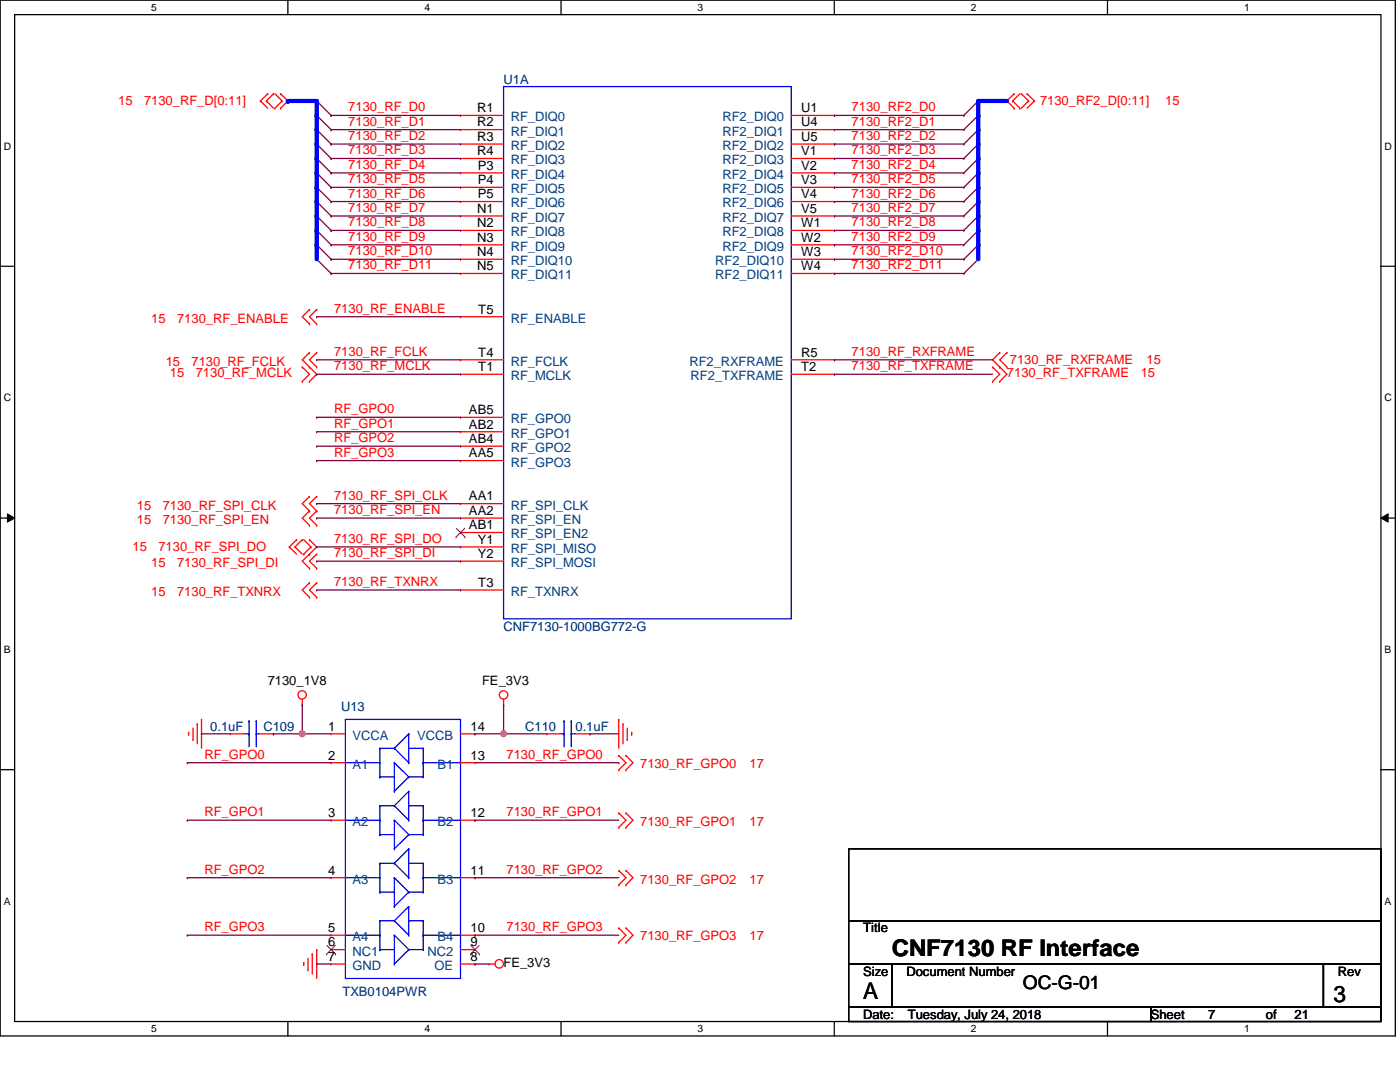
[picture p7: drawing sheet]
<svg xmlns="http://www.w3.org/2000/svg" width="279mm" height="216mm" viewBox="0 0 279 216" stroke-linecap="round" stroke-linejoin="round" font-family="sans-serif">
<path d="M0 0h278.5v206.7h-278.5zM2.9 2.9h272.7v200.9h-272.7z" fill="none" stroke="#000" stroke-width=".25"/>
<g fill="#fff">
<path d="M30.2 .3h1.1v2.3h-1.1z"/>
<path d="M30.2 204.1h1.1v2.3h-1.1z"/>
</g>
<path d="M57.4 0v2.9M57.4 203.8v2.9" fill="none" stroke="#000" stroke-width=".25"/>
<g fill="#fff">
<path d="M84.7 .3h1.1v2.3h-1.1z"/>
<path d="M84.7 204.1h1.1v2.3h-1.1z"/>
</g>
<path d="M112 0v2.9M112 203.8v2.9" fill="none" stroke="#000" stroke-width=".25"/>
<g fill="#fff">
<path d="M139.2 .3h1.1v2.3h-1.1z"/>
<path d="M139.2 204.1h1.1v2.3h-1.1z"/>
</g>
<path d="M166.5 0v2.9M166.5 203.8v2.9" fill="none" stroke="#000" stroke-width=".25"/>
<g fill="#fff">
<path d="M193.8 .3h1.1v2.3h-1.1z"/>
<path d="M193.8 204.1h1.1v2.3h-1.1z"/>
</g>
<path d="M221 0v2.9M221 203.8v2.9" fill="none" stroke="#000" stroke-width=".25"/>
<g fill="#fff">
<path d="M248.3 .3h1.1v2.3h-1.1z"/>
<path d="M248.3 204.1h1.1v2.3h-1.1z"/>
<path d="M.8 28h1.4v2.3h-1.4z"/>
<path d="M276.3 28h1.4v2.3h-1.4z"/>
<path d="M.8 78.2h1.4v2.3h-1.4z"/>
<path d="M276.3 78.2h1.4v2.3h-1.4z"/>
</g>
<path d="M0 53.1h2.9M275.6 53.1h2.9" fill="none" stroke="#000" stroke-width=".25"/>
<g fill="#fff">
<path d="M.8 128.5h1.3v2.2h-1.3z"/>
<path d="M276.3 128.5h1.3v2.2h-1.3z"/>
</g>
<path d="M0 103.4h2.9M275.6 103.4h2.9" fill="none" stroke="#000" stroke-width=".25"/>
<path d="M1.5 102.5l1.4 .9-1.4 .8zM275.6 103.4l1.4-.9v1.7z" fill="#000"/>
<path d="M1.5 102.5l1.4 .9-1.4 .8zM275.6 103.4l1.4-.9v1.7z" fill="none" stroke="#000" stroke-width=".2"/>
<g fill="#fff">
<path d="M.8 178.7h1.3v2.2h-1.3z"/>
<path d="M276.3 178.7h1.3v2.2h-1.3z"/>
</g>
<path d="M0 153.6h2.9M275.6 153.6h2.9M169.4 169.4h106.2v14.3h-106.2zM169.4 183.7h106.2v8.7h-106.2zM169.4 192.4h8.6v8.6h-8.6zM178 192.4h86.1v8.6h-86.1zM264.1 192.4h11.5v8.6h-11.5zM169.4 201h60.3v2.8h-60.3zM229.7 201h45.9v2.8h-45.9z" fill="none" stroke="#000" stroke-width=".25"/>
<g fill="none" stroke="#f00" stroke-width=".25">
<path d="M53.4 18.7h.1M53.4 18.7l-1.4 1.5M54.6 18.7h.1M54.6 18.7l-1.4 1.5M54.9 18.7l1.4 1.5M56 18.7h.1M56 18.7l1.4 1.5-1.4 1.4M202.4 18.7h.1M202.4 18.7l-1.4 1.5 1.4 1.4M203.5 18.7l-1.4 1.5M203.8 18.7h.1M203.8 18.7l1.5 1.5"/>
<path d="M205 18.7h.1M205 18.7l1.4 1.5M52 20.2h.1M52 20.2l1.4 1.4M53.2 20.2h.1M53.2 20.2l1.4 1.4M54.9 21.6h.1M56 21.6h.1M56.3 20.2h.1M56.3 20.2l-1.4 1.4M91.9 23h.1M91.9 25.9h.1"/>
<path d="M91.9 28.7h.1M91.9 31.6h.1M91.9 34.5h.1M91.9 37.4h.1M91.9 23h8.6M91.9 25.9h8.6M91.9 28.7h8.6M91.9 31.6h8.6M91.9 34.5h8.6M91.9 37.4h8.6M157.9 23h8.6M157.9 25.9h8.6"/>
<path d="M157.9 28.7h8.6M157.9 31.6h8.6M157.9 34.5h8.6M157.9 37.4h8.6M166.5 23h.1M166.5 25.9h.1M166.5 28.7h.1M166.5 31.6h.1M166.5 34.5h.1M166.5 37.4h.1M202.1 20.2h.1M202.1 20.2l1.4 1.4"/>
<path d="M202.4 21.6h.1M203.5 21.6h.1M205.3 20.2h.1M205.3 20.2l-1.5 1.4M206.4 20.2h.1M206.4 20.2l-1.4 1.4M91.9 40.2h.1M91.9 43.1h.1M91.9 46h.1M91.9 48.9h.1M91.9 51.7h.1M91.9 54.6h.1"/>
<path d="M91.9 40.2h8.6M91.9 43.1h8.6M91.9 46h8.6M91.9 48.9h8.6M91.9 51.7h8.6M91.9 54.6h8.6M157.9 40.2h8.6M157.9 43.1h8.6M157.9 46h8.6M157.9 48.9h8.6M157.9 51.7h8.6M157.9 54.6h8.6"/>
<path d="M166.5 40.2h.1M166.5 43.1h.1M166.5 46h.1M166.5 48.9h.1M166.5 51.7h.1M166.5 54.6h.1M60.3 73.2h.1M60.3 76.1h.1M60.3 73.2l1.5 1.5-1.5 1.4M61.8 61.8h.1M61.8 64.6h.1M61.8 70.4h.1"/>
<path d="M61.8 73.2h.1M61.8 76.1h.1M61.8 61.8l-1.5 1.4 1.5 1.4M61.8 70.4l-1.5 1.4 2.9 2.9-1.4 1.4M63.2 61.8h.1M63.2 64.6h.1M63.2 70.4h.1M63.2 73.2h.1M63.2 61.8l-1.4 1.4 1.4 1.4M63.2 70.4l-1.4 1.4 1.4 1.4M91.9 63.2h.1M91.9 71.8h.1"/>
<path d="M91.9 74.7h.1M91.9 63.2h8.6M91.9 71.8h8.6M91.9 74.7h8.6M157.9 71.8h8.6M157.9 74.7h8.6M166.5 71.8h.1M166.5 74.7h.1M198.1 76.1h.1M198.1 73.2h.1M198.1 73.2l1.4 1.5-1.4 1.4M199.5 70.4h.1"/>
<path d="M199.5 73.2h.1M199.5 76.1h.1M199.5 70.4l-1.4 1.4 2.9 2.9-1.5 1.4M201 73.2h.1M201 70.4h.1M201 70.4l-1.5 1.4 1.5 1.4M61.8 99.1h.1M61.8 99.1l-1.5 1.4 1.5 1.4M63.2 99.1h.1M63.2 99.1l-1.4 1.4 1.4 1.4M91.9 83.3h.1M91.9 86.1h.1"/>
<path d="M91.9 89h.1M91.9 91.9h.1M91.9 83.3h8.6M91.9 86.1h8.6M91.9 89h8.6M91.9 91.9h8.6M57.7 109.1h.1M57.7 109.1l1.5 1.5M58.9 109.1h.1M58.9 109.1l1.4 1.5M59.2 107.7h.1M59.2 107.7l-1.5 1.4"/>
<path d="M60.3 107.7h.1M60.3 107.7l-1.4 1.4M60.6 110.6h.1M60.6 107.7l1.5 1.4M61.8 101.9h.1M61.8 104.8h.1M61.8 110.6h.1M61.8 113.4h.1M61.8 116.3h.1M61.8 119.2h.1M61.8 107.7h.1M61.8 101.9l-1.5 1.5 1.5 1.4"/>
<path d="M61.8 110.6l-1.5 1.4 1.5 1.4M61.8 116.3l-1.5 1.4 1.5 1.5M61.8 107.7l1.4 1.4-1.4 1.5M62.1 109.1h.1M62.1 109.1l-1.5 1.5M63.2 101.9h.1M63.2 104.8h.1M63.2 110.6h.1M63.2 113.4h.1M63.2 116.3h.1M63.2 119.2h.1M63.2 101.9l-1.4 1.5 1.4 1.4"/>
<path d="M63.2 110.6l-1.4 1.4 1.4 1.4M63.2 116.3l-1.4 1.4 1.4 1.5M91.9 100.5h.1M91.9 103.4h.1M91.9 106.3h.1M91.9 109.1h.1M91.9 112h.1M91.9 117.7h.1M91.9 100.5h8.6M91.9 103.4h8.6M91.9 106.3h8.6M91.9 109.1h8.6"/>
<path d="M91.9 112h8.6M91.9 117.7h8.6M60.3 139.5v1.2M100.5 139.5v1.2M37.6 146.1h.1M37.6 146.1v.6M38.5 147.6h.1M38.5 145.3v2.3M39.4 144.4h.1M39.4 144.4v4M40.2 143.6h.1M40.2 143.6v5.7"/>
<path d="M46 146.4h.1M46 146.4h2.9M51.7 146.4h2.9M54.6 146.4h.1M60.3 140.7h.1M66.1 146.4h.1M66.1 152.2h.1M66.1 146.4h2.8M66.1 152.2h2.8M91.9 146.4h2.9M91.9 152.2h2.9M94.8 146.4h.1"/>
<path d="M94.8 152.2h.1M100.5 140.7h.1M109.1 146.4h.1M109.1 146.4h2.9M114.9 146.4h2.8M117.7 146.4h.1M123.5 143.6h.1M123.5 150.7h.1M123.5 153.6h.1M123.5 143.6v5.7M123.5 150.7l1.4 1.5-1.4 1.4M124.3 144.4h.1"/>
<path d="M124.3 144.4v4M124.9 150.7h.1M124.9 153.6h.1M124.9 150.7l1.4 1.5-1.4 1.4M125.2 147.6h.1M125.2 145.3v2.3M126.1 146.1h.1M126.1 146.1v.6M66.1 163.7h.1M66.1 175.1h.1M66.1 163.7h2.8M66.1 175.1h2.8"/>
<path d="M91.9 163.7h2.9M91.9 175.1h2.9M94.8 163.7h.1M94.8 175.1h.1M123.5 162.2h.1M123.5 165.1h.1M123.5 173.7h.1M123.5 176.6h.1M123.5 162.2l1.4 1.5-1.4 1.4M123.5 173.7l1.4 1.4-1.4 1.5M124.9 162.2h.1M124.9 165.1h.1"/>
<path d="M124.9 173.7h.1M124.9 176.6h.1M124.9 162.2l1.4 1.5-1.4 1.4M124.9 173.7l1.4 1.4-1.4 1.5M60.6 192.1h.1M60.6 192.1v.6M61.5 193.5h.1M61.5 191.2v2.3M62.3 190.3h.1M62.3 190.3v4.1M63.2 189.5h.1M63.2 189.5v5.7"/>
<path d="M66.1 186.6h.1M66.1 189.5h.1M66.1 192.4h.1M66.1 192.4h2.8M66.1 186.6h2.8M66.1 189.5h2.8M91.9 192.4h2.9M91.9 186.6h2.9M91.9 189.5h2.9M94.8 186.6h.1M94.8 189.5h.1M94.8 192.4h.1"/>
<path d="M97.6 192.4h.1M97.6 192.4h1.2M123.5 185.2h.1M123.5 188h.1M123.5 185.2l1.4 1.4-1.4 1.4M124.9 185.2h.1M124.9 188h.1M124.9 185.2l1.4 1.4-1.4 1.4"/>
<circle cx="60.3" cy="138.7" r=".83"/>
<circle cx="100.5" cy="138.7" r=".84"/>
<circle cx="99.6" cy="192.3" r=".84"/>
</g>
<g fill="none" stroke="#800040" stroke-width=".25">
<path d="M63.2 37.4l2.9 2.8M63.2 34.5l2.9 2.9M63.2 31.6l2.9 2.9M63.2 28.7l2.9 2.9M63.2 25.9l2.9 2.8M63.2 20.2l2.9 2.8M63.2 23l2.9 2.9M66.1 37.4h.1M66.1 34.5h.1M66.1 31.6h.1M66.1 28.7h.1M66.1 23h.1"/>
<path d="M66.1 25.9h.1M166.5 37.4h.1M166.5 34.5h.1M166.5 31.6h.1M166.5 28.7h.1M166.5 25.9h.1M166.5 23h.1M166.5 37.4h25.9M166.5 34.5h25.9M166.5 31.6h25.9M166.5 28.7h25.9M166.5 25.9h25.9"/>
<path d="M166.5 23h25.9M192.4 37.4h.1M192.4 34.5h.1M192.4 31.6h.1M192.4 28.7h.1M192.4 23h.1M192.4 25.9h.1M195.2 37.4l-2.8 2.8M195.2 34.5l-2.8 2.9M195.2 31.6l-2.8 2.9M195.2 28.7l-2.8 2.9M195.2 25.9l-2.8 2.8"/>
<path d="M195.2 20.2l-2.8 2.8M195.2 23l-2.8 2.9M63.2 51.7l2.9 2.9M63.2 48.9l2.9 2.8M63.2 46l2.9 2.9M63.2 43.1l2.9 2.9M63.2 40.2l2.9 2.9M66.1 54.6h.1M66.1 51.7h.1M66.1 48.9h.1M66.1 46h.1M66.1 43.1h.1"/>
<path d="M66.1 40.2h.1M166.5 43.1h.1M166.5 40.2h.1M166.5 43.1h25.9M166.5 40.2h25.9M192.4 54.6h.1M192.4 51.7h.1M192.4 48.9h.1M192.4 46h.1M192.4 43.1h.1M192.4 40.2h.1M195.2 51.7l-2.8 2.9"/>
<path d="M195.2 48.9l-2.8 2.8M195.2 46l-2.8 2.9M195.2 43.1l-2.8 2.9M195.2 40.2l-2.8 2.9"/>
</g>
<g fill="none" stroke="#00f" stroke-width=".25">
<path d="M100.5 17.3h57.4v106.2h-57.4zM48.9 146.4h.8M49.7 143.8h.1M49.7 146.4h.1M49.7 143.8v5.2M51.1 146.4h.1M51.1 143.8h.1M51.1 146.4h.6M51.1 143.8v5.2M68.9 143.6h23v51.6h-23zM68.9 152.2h6.9M75.8 155h.1"/>
<path d="M75.8 149.3h.1M75.8 152.2h.1M75.8 155h2.9M75.8 149.3v5.7M75.8 149.3h2.9M78.7 149.3h.1M78.7 157.9h.1M78.7 152.2h.1M78.7 149.3l2.9 2.9M78.7 152.2v5.7M78.7 152.2l2.9 2.8M81.6 146.4h.1"/>
<path d="M81.6 152.2h.1M81.6 155h.1M81.6 157.9h.1M81.6 155h2.9M81.6 149.3h2.9M81.6 146.4l-2.9 2.9M81.6 146.4v5.8M81.6 157.9v5.8M81.6 155l-2.9 2.9M81.6 157.9l-2.9 2.9M84.5 149.3h.1M84.5 152.2h.1"/>
<path d="M84.5 155h.1M84.5 149.3v5.7M84.5 152.2h7.4M91.9 152.2h.1M112 146.4h.6M112.6 146.4h.1M112.6 143.8h.1M112.6 143.8v5.2M114 143.8h.1M114 146.4h.1M114 146.4h.9M114 143.8v5.2"/>
<path d="M68.9 175.1h6.9M68.9 163.7h6.9M75.8 166.5h.1M75.8 160.8h.1M75.8 178h.1M75.8 172.3h.1M75.8 175.1h.1M75.8 163.7h.1M75.8 160.8v5.7M75.8 172.3v5.7M75.8 160.8h2.9M75.8 166.5h2.9"/>
<path d="M75.8 172.3h2.9M75.8 178h2.9M78.7 160.8h.1M78.7 163.7h.1M78.7 169.4h.1M78.7 172.3h.1M78.7 175.1h.1M78.7 163.7v5.7M78.7 175.1v5.8M78.7 160.8l2.9 2.9M78.7 163.7l2.9 2.8M78.7 172.3l2.9 2.8"/>
<path d="M78.7 175.1l2.9 2.9M81.6 166.5h.1M81.6 163.7h.1M81.6 178h.1M81.6 169.4h.1M81.6 175.1h.1M81.6 169.4v5.7M81.6 166.5l-2.9 2.9M81.6 160.8h2.9M81.6 166.5h2.9M81.6 178l-2.9 2.9M81.6 172.3h2.9"/>
<path d="M81.6 169.4l-2.9 2.9M81.6 178h2.9M84.5 166.5h.1M84.5 163.7h.1M84.5 160.8h.1M84.5 178h.1M84.5 175.1h.1M84.5 172.3h.1M84.5 160.8v5.7M84.5 172.3v5.7M84.5 175.1h7.4M84.5 163.7h7.4"/>
<path d="M91.9 163.7h.1M91.9 175.1h.1M68.9 186.6h6.9M75.8 189.5h.1M75.8 183.7h.1M75.8 186.6h.1M75.8 183.7v5.8M75.8 183.7h2.9M75.8 189.5h2.9M78.7 180.9h.1M78.7 183.7h.1M78.7 186.6h.1"/>
<path d="M78.7 192.4h.1M78.7 186.6v5.8M78.7 183.7l2.9 2.9M78.7 186.6l2.9 2.9M81.6 189.5h.1M81.6 180.9h.1M81.6 186.6h.1M81.6 180.9v5.7M81.6 189.5l-2.9 2.9M81.6 183.7h2.9M81.6 180.9l-2.9 2.8M81.6 189.5h2.9"/>
<path d="M84.5 189.5h.1M84.5 186.6h.1M84.5 183.7h.1M84.5 183.7v5.8M84.5 186.6h7.4M91.9 186.6h.1"/>
</g>
<path d="M91 107.1h.1M91.1 105.4l1.7 1.7M92.8 105.4l-1.8 1.7M92.8 107.1h.1M65.2 190.4h.1M65.2 188.6l1.8 1.8M66.9 188.6l-1.7 1.8M67 190.4h.1M93.9 190.4h.1M93.9 188.6l1.8 1.8M95.6 188.6l-1.7 1.8M95.7 190.4h.1" fill="none" stroke="#804000" stroke-width=".2"/>
<path d="M195.2 20.2h5.8" fill="none" stroke="#00f" stroke-width=".85"/>
<circle cx="195.2" cy="20.2" r=".42" fill="#00f"/>
<path d="M66.1 34.5h.1M66.1 31.6h.1M66.1 28.7h.1M66.1 25.9h.1M66.1 23h.1M66.1 34.5h25.8M66.1 31.6h25.8M66.1 28.7h25.8M66.1 25.9h25.8M66.1 23h25.8" fill="none" stroke="#800040" stroke-width=".25"/>
<path d="M57.4 20.2h5.8" fill="none" stroke="#00f" stroke-width=".85"/>
<circle cx="57.4" cy="20.2" r=".42" fill="#00f"/>
<g fill="none" stroke="#800040" stroke-width=".25">
<path d="M63.2 63.2h.1M63.2 71.8h.1M63.2 74.7h.1M63.2 63.2h28.7M63.2 71.8h28.7M63.2 74.7h28.7M166.5 71.8h.1M166.5 74.7h.1M166.5 71.8h31.6M166.5 74.7h31.6M63.2 100.5h.1M63.2 103.4h.1"/>
<path d="M63.2 109.1h.1M63.2 112h.1M63.2 117.7h.1M63.2 100.5h28.7M63.2 103.4h28.7M63.2 109.1h28.7M63.2 112h28.7M63.2 117.7h28.7"/>
</g>
<path d="M195.2 37.4v2.8" fill="none" stroke="#00f" stroke-width=".85"/>
<circle cx="195.2" cy="37.4" r=".42" fill="#00f"/>
<path d="M195.2 28.7v2.9" fill="none" stroke="#00f" stroke-width=".85"/>
<circle cx="195.2" cy="28.7" r=".42" fill="#00f"/>
<path d="M195.2 48.9v2.8" fill="none" stroke="#00f" stroke-width=".85"/>
<circle cx="195.2" cy="48.9" r=".42" fill="#00f"/>
<path d="M166.5 54.6h.1M166.5 51.7h.1M166.5 48.9h.1M166.5 46h.1M166.5 54.6h25.9M166.5 51.7h25.9M166.5 48.9h25.9M166.5 46h25.9" fill="none" stroke="#800040" stroke-width=".25"/>
<path d="M63.2 37.4v2.8" fill="none" stroke="#00f" stroke-width=".85"/>
<circle cx="63.2" cy="37.4" r=".42" fill="#00f"/>
<path d="M63.2 28.7v2.9" fill="none" stroke="#00f" stroke-width=".85"/>
<circle cx="63.2" cy="28.7" r=".42" fill="#00f"/>
<path d="M63.2 48.9v2.8" fill="none" stroke="#00f" stroke-width=".85"/>
<circle cx="63.2" cy="48.9" r=".42" fill="#00f"/>
<g fill="none" stroke="#800040" stroke-width=".25">
<path d="M66.1 37.4h.1M66.1 37.4h25.8M66.1 48.9h.1M66.1 46h.1M66.1 43.1h.1M66.1 40.2h.1M66.1 54.6h.1M66.1 51.7h.1M66.1 48.9h25.8M66.1 46h25.8M66.1 43.1h25.8M66.1 40.2h25.8"/>
<path d="M66.1 54.6h25.8M66.1 51.7h25.8M40.2 146.4h.1M40.2 146.4h5.8M100.5 146.4h.1M100.5 146.4h8.6M117.7 146.4h.1M117.7 146.4h5.8"/>
</g>
<circle cx="100.5" cy="146.4" r=".56" fill="#f0f"/>
<circle cx="100.5" cy="146.4" r=".56" fill="none" stroke="#f0f" stroke-width=".25"/>
<path d="M54.6 146.4h.1M54.6 146.4h11.5M60.3 140.7h.1M60.3 146.4h.1M60.3 140.7v5.7M94.8 146.4h.1M100.5 140.7h.1M100.5 140.7v5.7h-5.7" fill="none" stroke="#800040" stroke-width=".25"/>
<circle cx="60.3" cy="146.4" r=".57" fill="#f0f"/>
<circle cx="60.3" cy="146.4" r=".57" fill="none" stroke="#f0f" stroke-width=".25"/>
<path d="M63.2 192.4h.1M63.2 192.4h2.9M94.8 192.4h.1M94.8 192.4h2.8" fill="none" stroke="#800040" stroke-width=".25"/>
<path d="M63.2 46v2.9" fill="none" stroke="#00f" stroke-width=".85"/>
<circle cx="63.2" cy="46" r=".42" fill="#00f"/>
<path d="M63.2 43.1v2.9" fill="none" stroke="#00f" stroke-width=".85"/>
<circle cx="63.2" cy="43.1" r=".42" fill="#00f"/>
<path d="M63.2 40.2v2.9" fill="none" stroke="#00f" stroke-width=".85"/>
<circle cx="63.2" cy="40.2" r=".42" fill="#00f"/>
<path d="M63.2 25.9v2.8" fill="none" stroke="#00f" stroke-width=".85"/>
<circle cx="63.2" cy="25.9" r=".42" fill="#00f"/>
<path d="M63.2 23v2.9" fill="none" stroke="#00f" stroke-width=".85"/>
<circle cx="63.2" cy="23" r=".42" fill="#00f"/>
<path d="M63.2 20.2v2.8" fill="none" stroke="#00f" stroke-width=".85"/>
<circle cx="63.2" cy="20.2" r=".42" fill="#00f"/>
<path d="M63.2 31.6v2.9" fill="none" stroke="#00f" stroke-width=".85"/>
<circle cx="63.2" cy="31.6" r=".42" fill="#00f"/>
<path d="M63.2 34.5v2.9" fill="none" stroke="#00f" stroke-width=".85"/>
<circle cx="63.2" cy="34.5" r=".42" fill="#00f"/>
<path d="M195.2 23v2.9" fill="none" stroke="#00f" stroke-width=".85"/>
<circle cx="195.2" cy="23" r=".42" fill="#00f"/>
<path d="M195.2 20.2v2.8" fill="none" stroke="#00f" stroke-width=".85"/>
<circle cx="195.2" cy="20.2" r=".42" fill="#00f"/>
<path d="M195.2 25.9v2.8" fill="none" stroke="#00f" stroke-width=".85"/>
<circle cx="195.2" cy="25.9" r=".42" fill="#00f"/>
<path d="M195.2 34.5v2.9" fill="none" stroke="#00f" stroke-width=".85"/>
<circle cx="195.2" cy="34.5" r=".42" fill="#00f"/>
<path d="M195.2 31.6v2.9" fill="none" stroke="#00f" stroke-width=".85"/>
<circle cx="195.2" cy="31.6" r=".42" fill="#00f"/>
<path d="M195.2 43.1v2.9" fill="none" stroke="#00f" stroke-width=".85"/>
<circle cx="195.2" cy="43.1" r=".42" fill="#00f"/>
<path d="M195.2 40.2v2.9" fill="none" stroke="#00f" stroke-width=".85"/>
<circle cx="195.2" cy="40.2" r=".42" fill="#00f"/>
<path d="M195.2 46v2.9" fill="none" stroke="#00f" stroke-width=".85"/>
<circle cx="195.2" cy="46" r=".42" fill="#00f"/>
<g fill="none" stroke="#800040" stroke-width=".25">
<path d="M63.2 83.3h.1M63.2 86.1h.1M63.2 89h.1M63.2 91.9h.1M63.2 83.3h28.7M63.2 86.1h28.7M63.2 89h28.7M63.2 91.9h28.7M37.4 152.2h.1M37.4 152.2h28.7M94.8 152.2h28.7M123.5 152.2h.1"/>
<path d="M37.4 175.1h.1M37.4 163.7h.1M37.4 175.1h28.7M37.4 163.7h28.7M94.8 163.7h.1M94.8 175.1h.1M94.8 175.1h28.7M94.8 163.7h28.7M37.4 186.6h.1M37.4 186.6h28.7M94.8 186.6h.1M94.8 186.6h28.7"/>
</g>
<circle cx="100.5" cy="146.4" r=".56" fill="#f0f"/>
<circle cx="100.5" cy="146.4" r=".56" fill="none" stroke="#f0f" stroke-width=".25"/>
<circle cx="60.3" cy="146.4" r=".57" fill="#f0f"/>
<circle cx="60.3" cy="146.4" r=".57" fill="none" stroke="#f0f" stroke-width=".25"/>
<g font-size="4.6">
<text x="178" y="190.8">CNF7130 RF Interface</text>
<text x="172.3" y="199.3">A</text>
<text x="266.1" y="199.9">3</text>
</g>
<text font-size="3.7" x="204.1" y="197.4">OC-G-01</text>
<g font-size="2.6" fill="#000080">
<text x="100.5" y="16.7">U1A</text>
<text x="100.5" y="125.8">CNF7130-1000BG772-G</text>
<text x="68.1" y="141.9">U13</text>
<text x="42" y="145.9">0.1uF</text>
<text x="52.6" y="145.9">C109</text>
<text x="104.8" y="145.9">C110</text>
<text x="114.9" y="145.9">0.1uF</text>
<text x="68.4" y="198.7">TXB0104PWR</text>
</g>
<g font-size="2.6" fill="#f00">
<text x="23.6" y="21">15</text>
<text x="28.7" y="21">7130_RF_D[0:11]</text>
<text x="69.5" y="22.2">7130_RF_D0</text>
<text x="170" y="22.2">7130_RF2_D0</text>
<text x="207.6" y="21">7130_RF2_D[0:11]</text>
<text x="232.5" y="21">15</text>
<text x="69.5" y="27.9">7130_RF_D2</text>
<text x="69.5" y="25.1">7130_RF_D1</text>
<text x="170" y="27.9">7130_RF2_D2</text>
<text x="170" y="25.1">7130_RF2_D1</text>
<text x="69.5" y="33.7">7130_RF_D4</text>
<text x="69.5" y="30.8">7130_RF_D3</text>
<text x="170" y="33.7">7130_RF2_D4</text>
<text x="170" y="30.8">7130_RF2_D3</text>
<text x="69.5" y="39.4">7130_RF_D6</text>
<text x="69.5" y="36.6">7130_RF_D5</text>
<text x="170" y="39.4">7130_RF2_D6</text>
<text x="170" y="36.6">7130_RF2_D5</text>
<text x="69.5" y="45.2">7130_RF_D8</text>
<text x="69.5" y="42.3">7130_RF_D7</text>
<text x="170" y="42.3">7130_RF2_D7</text>
<text x="170" y="45.2">7130_RF2_D8</text>
<text x="69.5" y="48">7130_RF_D9</text>
<text x="69.5" y="53.8">7130_RF_D11</text>
<text x="69.5" y="50.9">7130_RF_D10</text>
<text x="170" y="53.8">7130_RF2_D11</text>
<text x="170" y="50.9">7130_RF2_D10</text>
<text x="170" y="48">7130_RF2_D9</text>
<text x="30.2" y="64.4">15</text>
<text x="35.3" y="64.4">7130_RF_ENABLE</text>
<text x="66.7" y="62.4">7130_RF_ENABLE</text>
<text x="66.7" y="71">7130_RF_FCLK</text>
<text x="170" y="71">7130_RF_RXFRAME</text>
<text x="33.1" y="73">15</text>
<text x="33.9" y="75.3">15</text>
<text x="38.2" y="73">7130_RF_FCLK</text>
<text x="39.1" y="75.3">7130_RF_MCLK</text>
<text x="66.7" y="73.9">7130_RF_MCLK</text>
<text x="170" y="73.9">7130_RF_TXFRAME</text>
<text x="201" y="75.3">7130_RF_TXFRAME</text>
<text x="201.5" y="72.7">7130_RF_RXFRAME</text>
<text x="227.7" y="75.3">15</text>
<text x="228.8" y="72.7">15</text>
<text x="66.7" y="82.5">RF_GPO0</text>
<text x="66.7" y="85.3">RF_GPO1</text>
<text x="66.7" y="88.2">RF_GPO2</text>
<text x="66.7" y="91.1">RF_GPO3</text>
<text x="27.3" y="101.7">15</text>
<text x="32.5" y="101.7">7130_RF_SPI_CLK</text>
<text x="66.7" y="99.7">7130_RF_SPI_CLK</text>
<text x="27.3" y="104.6">15</text>
<text x="32.5" y="104.6">7130_RF_SPI_EN</text>
<text x="66.7" y="102.6">7130_RF_SPI_EN</text>
<text x="26.5" y="110">15</text>
<text x="30.2" y="113.2">15</text>
<text x="31.6" y="110">7130_RF_SPI_DO</text>
<text x="35.3" y="113.2">7130_RF_SPI_DI</text>
<text x="66.7" y="108.3">7130_RF_SPI_DO</text>
<text x="66.7" y="111.2">7130_RF_SPI_DI</text>
<text x="30.2" y="118.9">15</text>
<text x="35.3" y="118.9">7130_RF_TXNRX</text>
<text x="66.7" y="116.9">7130_RF_TXNRX</text>
<text x="40.8" y="151.4">RF_GPO0</text>
<text x="101.1" y="151.4">7130_RF_GPO0</text>
<text x="127.8" y="153.3">7130_RF_GPO0</text>
<text x="149.6" y="153.3">17</text>
<text x="40.8" y="162.9">RF_GPO1</text>
<text x="101.1" y="162.9">7130_RF_GPO1</text>
<text x="127.8" y="164.8">7130_RF_GPO1</text>
<text x="149.6" y="164.8">17</text>
<text x="40.8" y="174.3">RF_GPO2</text>
<text x="101.1" y="174.3">7130_RF_GPO2</text>
<text x="127.8" y="176.3">7130_RF_GPO2</text>
<text x="149.6" y="176.3">17</text>
<text x="40.8" y="185.8">RF_GPO3</text>
<text x="101.1" y="185.8">7130_RF_GPO3</text>
<text x="127.8" y="187.5">7130_RF_GPO3</text>
<text x="149.6" y="187.5">17</text>
</g>
<g font-size="2.6">
<text x="95.2" y="22.4">R1</text>
<text x="159.9" y="22.4">U1</text>
<text x="95.2" y="25.2">R2</text>
<text x="95.2" y="28.1">R3</text>
<text x="159.9" y="25.2">U4</text>
<text x="159.9" y="28.1">U5</text>
<text x="95.2" y="31">R4</text>
<text x="95.3" y="33.9">P3</text>
<text x="159.9" y="31">V1</text>
<text x="159.9" y="33.9">V2</text>
<text x="95.3" y="36.7">P4</text>
<text x="95.3" y="39.6">P5</text>
<text x="159.9" y="36.7">V3</text>
<text x="159.9" y="39.6">V4</text>
<text x="95.2" y="42.5">N1</text>
<text x="95.2" y="45.3">N2</text>
<text x="159.9" y="42.5">V5</text>
<text x="159.9" y="45.3">W1</text>
<text x="95.2" y="48.2">N3</text>
<text x="95.2" y="51.1">N4</text>
<text x="95.2" y="53.9">N5</text>
<text x="159.9" y="48.2">W2</text>
<text x="159.9" y="51.1">W3</text>
<text x="159.9" y="53.9">W4</text>
<text x="95.5" y="62.6">T5</text>
<text x="95.5" y="71.2">T4</text>
<text x="159.9" y="71.2">R5</text>
<text x="95.5" y="74">T1</text>
<text x="159.9" y="74">T2</text>
<text x="93.6" y="82.6">AB5</text>
<text x="93.6" y="85.5">AB2</text>
<text x="93.6" y="88.4">AB4</text>
<text x="93.6" y="91.3">AA5</text>
<text x="93.6" y="99.9">AA1</text>
<text x="93.6" y="102.7">AA2</text>
<text x="93.6" y="105.6">AB1</text>
<text x="95.4" y="108.5">Y1</text>
<text x="95.4" y="111.3">Y2</text>
<text x="95.5" y="117.1">T3</text>
<text x="53.4" y="136.7">7130_1V8</text>
<text x="96.2" y="136.7">FE_3V3</text>
<text x="65.5" y="145.8">1</text>
<text x="93.9" y="145.8">14</text>
<text x="65.5" y="151.6">2</text>
<text x="93.9" y="151.6">13</text>
<text x="65.5" y="163">3</text>
<text x="93.9" y="163">12</text>
<text x="65.5" y="174.5">4</text>
<text x="93.9" y="174.5">11</text>
<text x="65.5" y="186">5</text>
<text x="93.9" y="186">10</text>
<text x="65.5" y="188.8">6</text>
<text x="65.5" y="191.7">7</text>
<text x="93.9" y="188.8">9</text>
<text x="93.9" y="191.7">8</text>
<text x="172.3" y="186.1">Title</text>
<text x="100.5" y="193">FE_3V3</text>
<text x="172.3" y="194.7">Size</text>
<text x="180.9" y="194.7">Document Number</text>
<text x="267" y="194.7">Rev</text>
<text x="172.3" y="203.3">Date:</text>
<text x="181.1" y="203.3">Tuesday, July 24, 2018</text>
<text x="229.7" y="203.3">Sheet</text>
<text x="241.1" y="203.3">7</text>
<text x="252.6" y="203.3">of</text>
<text x="258.4" y="203.3">21</text>
</g>
<g font-size="2.6" fill="#004080">
<text x="101.9" y="24.2">RF_DIQ0</text>
<text x="101.9" y="27.1">RF_DIQ1</text>
<text x="101.9" y="29.9">RF_DIQ2</text>
<text x="144.2" y="24.2">RF2_DIQ0</text>
<text x="144.2" y="27.1">RF2_DIQ1</text>
<text x="144.2" y="29.9">RF2_DIQ2</text>
<text x="101.9" y="32.8">RF_DIQ3</text>
<text x="101.9" y="35.7">RF_DIQ4</text>
<text x="144.2" y="32.8">RF2_DIQ3</text>
<text x="144.2" y="35.7">RF2_DIQ4</text>
<text x="101.9" y="38.6">RF_DIQ5</text>
<text x="101.9" y="41.4">RF_DIQ6</text>
<text x="144.2" y="38.6">RF2_DIQ5</text>
<text x="144.2" y="41.4">RF2_DIQ6</text>
<text x="101.9" y="44.3">RF_DIQ7</text>
<text x="101.9" y="47.2">RF_DIQ8</text>
<text x="144.2" y="44.3">RF2_DIQ7</text>
<text x="144.2" y="47.2">RF2_DIQ8</text>
<text x="101.9" y="50">RF_DIQ9</text>
<text x="101.9" y="52.9">RF_DIQ10</text>
<text x="142.7" y="52.9">RF2_DIQ10</text>
<text x="144.2" y="50">RF2_DIQ9</text>
<text x="101.9" y="55.8">RF_DIQ11</text>
<text x="142.7" y="55.8">RF2_DIQ11</text>
<text x="101.9" y="64.4">RF_ENABLE</text>
<text x="101.9" y="73">RF_FCLK</text>
<text x="101.9" y="75.9">RF_MCLK</text>
<text x="137.6" y="73">RF2_RXFRAME</text>
<text x="137.8" y="75.9">RF2_TXFRAME</text>
<text x="101.9" y="84.5">RF_GPO0</text>
<text x="101.9" y="87.3">RF_GPO1</text>
<text x="101.9" y="90.2">RF_GPO2</text>
<text x="101.9" y="93.1">RF_GPO3</text>
<text x="101.9" y="101.7">RF_SPI_CLK</text>
<text x="101.9" y="104.6">RF_SPI_EN</text>
<text x="101.9" y="107.4">RF_SPI_EN2</text>
<text x="101.9" y="110.3">RF_SPI_MISO</text>
<text x="101.9" y="113.2">RF_SPI_MOSI</text>
<text x="101.9" y="118.9">RF_TXNRX</text>
<text x="70.4" y="147.6">VCCA</text>
<text x="83.3" y="147.6">VCCB</text>
<text x="70.4" y="153.4">A1</text>
<text x="87.3" y="153.4">B1</text>
<text x="70.4" y="164.8">A2</text>
<text x="87.3" y="164.8">B2</text>
<text x="70.4" y="176.3">A3</text>
<text x="87.3" y="176.3">B3</text>
<text x="70.4" y="187.8">A4</text>
<text x="70.4" y="190.7">NC1</text>
<text x="85.3" y="190.7">NC2</text>
<text x="87.3" y="187.8">B4</text>
<text x="70.4" y="193.5">GND</text>
<text x="86.7" y="193.5">OE</text>
</g>
<g font-size="2">
<text x="30.2" y="2.2">5</text>
<text x="84.7" y="2.2">4</text>
<text x="139.2" y="2.2">3</text>
<text x="193.8" y="2.2">2</text>
<text x="248.3" y="2.2">1</text>
<text x=".8" y="29.8">D</text>
<text x="276.3" y="29.8">D</text>
<text x=".8" y="80.1">C</text>
<text x="276.3" y="80.1">C</text>
<text x=".8" y="130.3">B</text>
<text x="276.3" y="130.3">B</text>
<text x=".8" y="180.5">A</text>
<text x="276.3" y="180.5">A</text>
<text x="30.2" y="206">5</text>
<text x="84.7" y="206">4</text>
<text x="139.2" y="206">3</text>
<text x="193.8" y="206">2</text>
<text x="248.3" y="206">1</text>
</g>
</svg>
